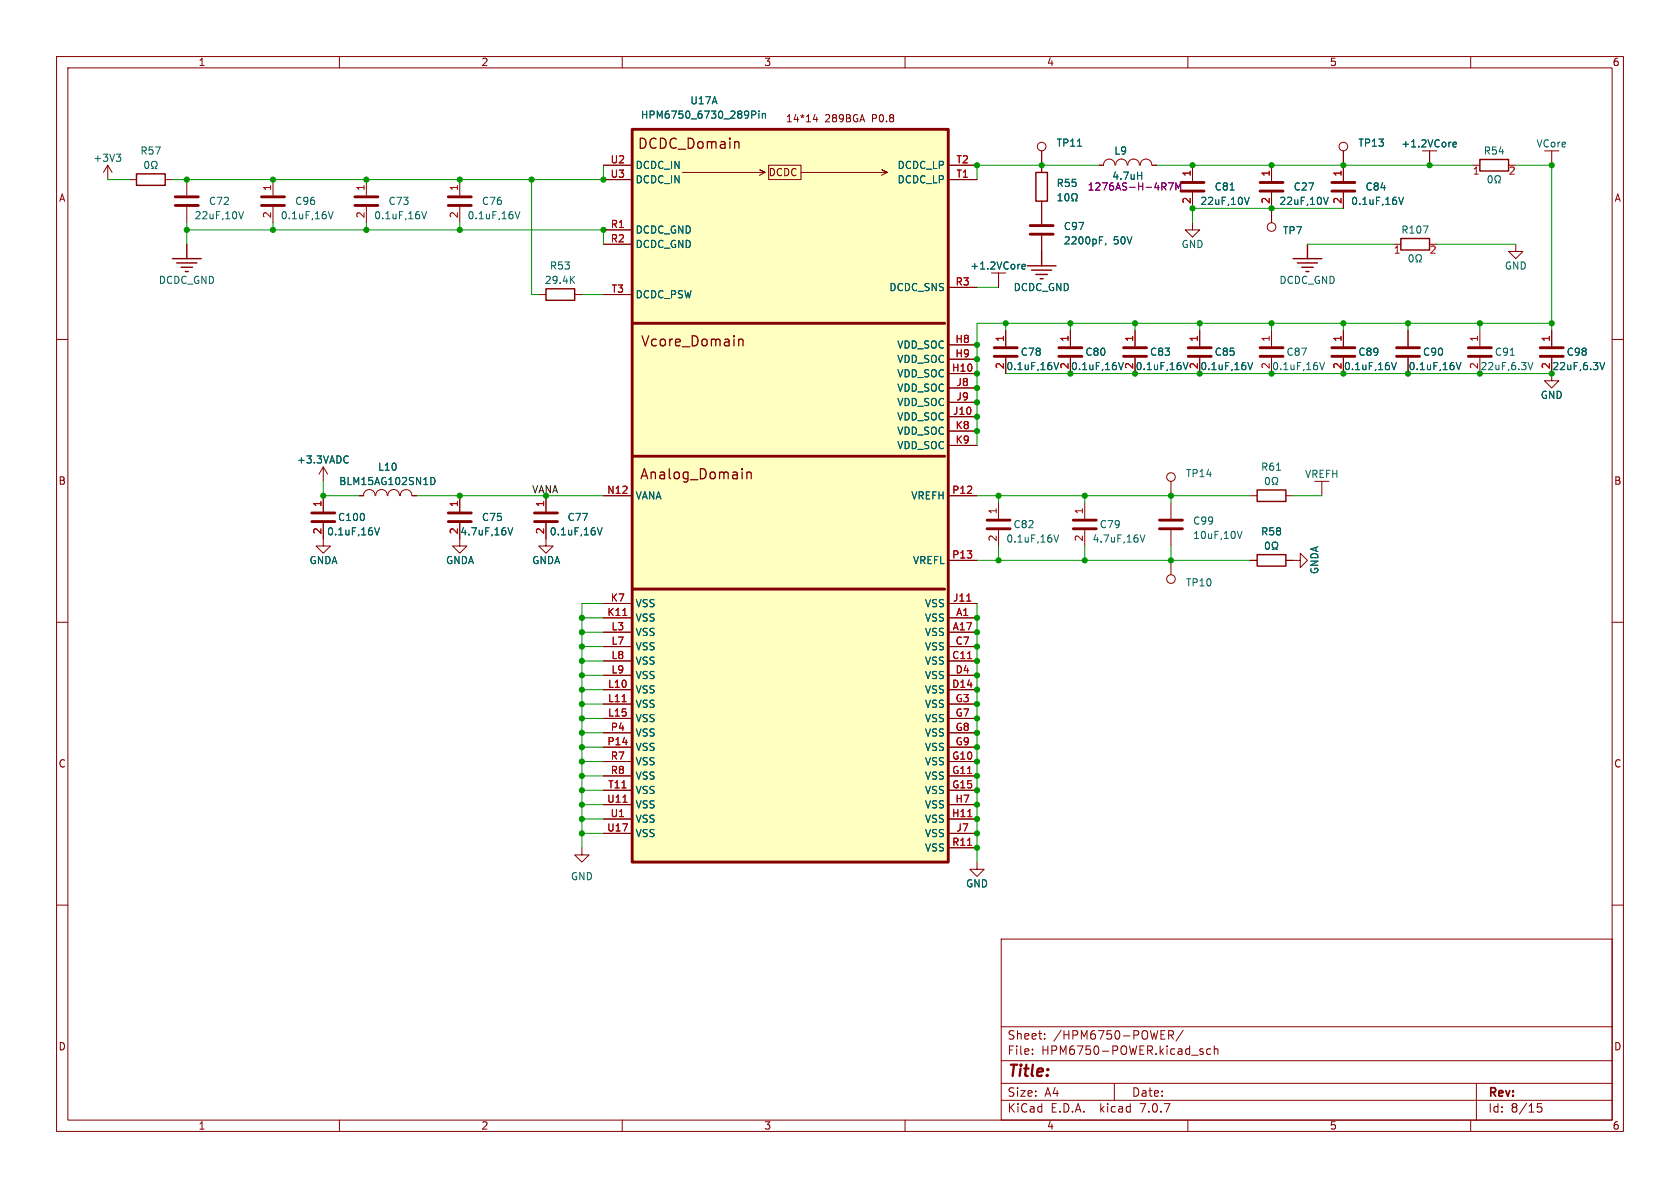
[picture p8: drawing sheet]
<svg xmlns="http://www.w3.org/2000/svg" width="297mm" height="210mm" viewBox="0 0 297 210" stroke-linecap="round" stroke-linejoin="round" font-family="sans-serif">
<g fill="none" stroke="#840000" stroke-width=".18">
<path d="M10 10h277v190h-277zM12 12h273v186h-273zM60 10v2M110 10v2M160 10v2M210 10v2M260 10v2M19 29.2l-.7 1.3M19 29.2v2.6M19 29.2l.8 1.3M22.9 31.8h1.2M29.2 31.8h1.3"/>
<path d="M33 31.8v2.7M33 36.6v2.8M48.3 31.8v2.7M48.3 36.6v2.8M64.8 31.8v2.7M64.8 36.6v2.8M81.3 31.8v2.7M81.3 36.6v2.8M106.7 29.2h5.1M106.7 31.8h5.1M120.6 30.5h14.7l-1.1-.5 1.1 .5-1.1 .5M135.9 29.2h5.7v2.6h-5.7z"/>
<path d="M141.6 30.5h15.2l-1-.5 1 .5-1 .5M144.1 20.2l-.3 .9h.8M144.4 20.7v.8M167.6 29.2h5.1M167.6 31.8h5.1M184.1 26.7v3.8M184.1 35.6v4M194.3 29.2h.8a1.01 1.01 0 0 1 1-1.1 1.01 1.01 0 0 1 1 1.1M197.3 29.2a1.01 1.01 0 0 1 1-1.1 1.01 1.01 0 0 1 1 1.1M199.4 29.2a1.02 1.02 0 0 1 1-1.1 1.02 1.02 0 0 1 1 1.1M201.6 29.2a1.01 1.01 0 0 1 1-1.1 1.01 1.01 0 0 1 1 1.1M203.7 29.2h.8"/>
<path d="M210.8 39.4v1.2h1.3l-1.3 1.3-1.3-1.3h1.3M210.8 29.2v2.8M210.8 34v2.8M224.8 29.2v2.8M224.8 34v5.4M237.5 26.7v5.3M237.5 34v2.8M252.7 26.7v2.5M260.3 29.2h1.3M266.7 29.2h1.3M274.3 26.7v2.5M10 60h2"/>
<path d="M95.2 52.1h1.3M101.6 52.1h1.3M106.7 43.2h5.1M106.7 52.1h5.1M106.7 40.6h5.1M167.6 50.8h5.1M176.5 48.3v2.5M177.8 58.4v2.8M184.1 41.7v2.8M189.2 58.4v2.8M200.7 58.4v2.8M212.1 58.4v2.8"/>
<path d="M224.8 58.4v2.8M237.5 58.4v2.8M246.4 43.2h1.2M248.9 58.4v2.8M252.7 43.2h1.3M261.6 58.4v2.8M268 43.2v1.3h1.2l-1.2 1.2-1.3-1.2h1.3M274.3 58.4v2.8M285 60h2M167.6 66h5.1M167.6 61h5.1M167.6 63.5h5.1"/>
<path d="M167.6 73.7h5.1M167.6 68.6h5.1M167.6 71.1h5.1M167.6 76.2h5.1M167.6 78.7h5.1M177.8 63.2v2.8M189.2 63.2v2.8M200.7 63.2v2.8M212.1 63.2v2.8M224.8 63.2v2.8M237.5 63.2v2.8M248.9 63.2v2.8"/>
<path d="M261.6 63.2v2.8M274.3 63.2v4.1h1.3l-1.3 1.3-1.3-1.3h1.3M57.1 92.5v4h1.3l-1.3 1.3-1.2-1.3h1.2M57.1 82.6l-.7 1.2M57.1 82.6v2.5M57.1 87.6v2.8M57.1 82.6l.8 1.2M63.5 87.6h.8M64.3 87.6a1.01 1.01 0 0 1 1-1.1 1.01 1.01 0 0 1 1 1.1M66.4 87.6a1.01 1.01 0 0 1 1-1.1 1.01 1.01 0 0 1 1.1 1.1M68.6 87.6a1.02 1.02 0 0 1 1-1.1 1.02 1.02 0 0 1 1 1.1M70.8 87.6a1.01 1.01 0 0 1 1-1 1.01 1.01 0 0 1 1 1"/>
<path d="M72.9 87.6h.8M81.3 92.5v4h1.2l-1.2 1.3-1.3-1.3h1.3M81.3 87.6v2.8M96.5 92.5v4h1.3l-1.3 1.3-1.3-1.3h1.3M96.5 87.6v2.8M106.7 87.6h5.1M167.6 99.1h5.1M167.6 87.6h5.1M176.5 88.9v2.8M176.5 93.7v2.8M191.8 88.9v2.8M191.8 93.7v2.8"/>
<path d="M207 85.1v2.5M207 88.9v2.8M207 93.7v2.8M207 99.1v2.5M221 99.1h1.2M221 87.6h1.2M227.3 99.1h2.6v-1.3l1.2 1.3-1.2 1.2v-1.2M227.3 87.6h1.3M233.7 85.1v2.5M10 110h2M106.7 109.2h5.1M106.7 111.8h5.1"/>
<path d="M106.7 116.8h5.1M106.7 114.3h5.1M106.7 119.4h5.1M106.7 106.7h5.1M167.6 109.2h5.1M167.6 111.8h5.1M167.6 116.8h5.1M167.6 114.3h5.1M167.6 119.4h5.1M167.6 106.7h5.1M285 110h2M106.7 121.9h5.1"/>
<path d="M106.7 134.6h5.1M106.7 137.2h5.1M106.7 139.7h5.1M106.7 124.5h5.1M106.7 127h5.1M106.7 129.5h5.1M106.7 132.1h5.1M167.6 121.9h5.1M167.6 134.6h5.1M167.6 137.2h5.1M167.6 139.7h5.1M167.6 124.5h5.1"/>
<path d="M167.6 127h5.1M167.6 129.5h5.1M167.6 132.1h5.1M10 160h2M102.9 149.9v1.2h1.2l-1.2 1.3-1.3-1.3h1.3M106.7 144.8h5.1M106.7 142.2h5.1M106.7 147.3h5.1M167.6 144.8h5.1M167.6 142.2h5.1M167.6 147.3h5.1M167.6 149.9h5.1"/>
<path d="M172.7 152.4v1.3h1.3l-1.3 1.2-1.3-1.2h1.3M285 160h2M177 166h108v32h-108zM60 198v2M110 198v2M160 198v2M177 194.5h108M177 191.5h108M177 187.5h108M177 181.5h108M182.5 186.3v.1M182.5 185.5v.1"/>
<path d="M184.7 183.6v.1M184.7 182.8v.1M197 191.5v3M206.6 183l.7-.1 .2-.2-.1-.4-.2-.1h-.6v1.5M207 183l.5 .7M209.2 182.1l-1.3 2M210 198v2M212.3 185.9l.4 .1v.2l-.2 .2h-.3M212.3 185.4l.4 .1M214 185.5l-.4-.1-.3 .3v.4l.2 .2h.5M214.7 185.5l.2-.1 .3 .1 .1 .9M214.7 184.9v1.5"/>
<path d="M260 198v2M261 191.5v6.5M272.5 195.1h-.7l-.1 .7 .3-.1h.5l.1 .3-.1 .5-.2 .1-.6-.1"/>
<circle cx="184.1" cy="25.9" r=".76"/>
<circle cx="237.5" cy="25.9" r=".76"/>
<circle cx="224.8" cy="40.1" r=".76"/>
<circle cx="207" cy="84.3" r=".76"/>
<circle cx="207" cy="102.4" r=".76"/>
</g>
<g fill="none" stroke="#840000" stroke-width=".51">
<path d="M31 36.3h4.1M31 34.8h4.1M46.2 36.3h4.1M46.2 34.8h4.1M62.7 36.3h4.1M62.7 34.8h4.1M79.2 36.3h4.1M79.2 34.8h4.1M111.8 22.9h55.8v129.5h-55.8zM182.1 39.9h4.1M208.8 33.8h4.1M208.8 32.3h4.1"/>
<path d="M222.8 33.8h4M222.8 32.3h4M235.5 33.8h4M235.5 32.3h4M111.8 57.2h55.2M182.1 41.4h4.1M175.8 63h4M175.8 61.5h4M187.2 63h4.1M187.2 61.5h4.1M198.6 63h4.1M198.6 61.5h4.1"/>
<path d="M210.1 63h4M210.1 61.5h4M222.8 63h4M222.8 61.5h4M235.5 63h4M235.5 61.5h4M246.9 63h4.1M246.9 61.5h4.1M259.6 63h4.1M259.6 61.5h4.1M272.3 63h4.1M272.3 61.5h4.1"/>
<path d="M55.1 92.2h4.1M55.1 90.7h4.1M79.2 92.2h4.1M79.2 90.7h4.1M94.5 92.2h4.1M94.5 90.7h4.1M111.8 80.6h55.2M174.5 93.5h4.1M174.5 91.9h4.1M189.7 93.5h4.1M189.7 91.9h4.1M205 93.5h4"/>
<path d="M205 91.9h4M111.8 104.1h55.2"/>
</g>
<g fill="none" stroke="#006464" stroke-width=".18">
<path d="M132.9 19.6h.5l.2 .3-.1 .3-.6 .1M134.2 19.6v.2M20.6 27.2h.7l-.4 .5M21.1 27.7l.2 .3v.3l-.2 .2M25.7 28.6l.2-.1a.68 .68 0 0 1 .4 .7 .68 .68 0 0 1-.4 .6l-.2-.1-.1-.4zM26.8 29.8h.3v-.3a.54 .54 0 0 1-.3-.7 .54 .54 0 0 1 .8-.2 .58 .58 0 0 1-.1 .9v.3h.3M42.2 37.4l.4 1.3 .4-1.3M58 37.4l.5 1.3 .4-1.3M74.6 37.4l.4 1.3 .4-1.3M91.1 37.4l.4 1.3 .4-1.3M134.2 20.1v.8M134.8 20.1v.8"/>
<path d="M134.8 20.2l.2-.1h.3v.8M187 35.5h.8M187 34.6l.4-.4v1.3M188.4 34.4l.2-.2a.68 .68 0 0 1 .4 .7 .68 .68 0 0 1-.4 .6l-.2-.1-.1-.4zM189.5 35.5h.3v-.2a.54 .54 0 0 1-.3-.8 .54 .54 0 0 1 .7-.2 .58 .58 0 0 1-.1 1v.2h.3M190.5 25.9h.7M201.1 31h.7M201.8 30.4v1.3M217.5 33.6h.7M220 34.9l.4 1.2 .4-1.2M234 34.9l.4 1.2 .4-1.2M247.3 34.9l.4 1.2 .4-1.2"/>
<path d="M251.6 39.9h.9l-.6 1.3M256.9 25.6l.6-.2-.1-.2-.3-.1-.2 .2v.6h.5M263.2 31.2l.2-.1a.68 .68 0 0 1 .4 .6 .68 .68 0 0 1-.4 .6l-.2-.1-.1-.4zM264.3 32.3h.3v-.2a.54 .54 0 0 1-.3-.8 .54 .54 0 0 1 .8-.2 .58 .58 0 0 1-.2 1v.2h.3M101 49.4l.6 .7M101.6 48.8l-.8 .8M180.7 47.1l.6-.1-.1-.2-.3-.1-.2 .2v.6h.5M194.4 41.9h.6M195.5 43.1l-.1 .2M249.3 45.1l.1-.1a.68 .68 0 0 1 .4 .7 .68 .68 0 0 1-.4 .6 .84 .84 0 0 1-.1-1.2zM250.3 46.3h.3v-.2a.54 .54 0 0 1-.3-.8 .54 .54 0 0 1 .8-.2 .58 .58 0 0 1-.1 1v.2h.3M186.3 64.1l.4 1.2 .5-1.2"/>
<path d="M197.7 64.1l.5 1.2 .4-1.2M209.2 64.1l.4 1.2 .4-1.2M220.6 64.1l.4 1.2 .5-1.2M233.3 64.1l.4 1.2 .5-1.2M246 64.1l.4 1.2 .5-1.2M257.4 64.1l.5 1.2 .4-1.2M267 62.8h.7M270.1 64.1l.5 1.2 .4-1.2M282.8 64.1l.5 1.2 .4-1.2M61.3 80.6l.3 .1M61.6 81.7l-.3 .2M66.2 93.3l.5 1.3 .4-1.3"/>
<path d="M76.2 84.4a.64 .64 0 0 1 .7 .6 .64 .64 0 0 1-.7 .7M89.8 93.3l.4 1.3 .4-1.3M105.6 93.3l.4 1.3 .4-1.3M186.3 94.6l.4 1.2 .5-1.2M201.6 94.6l.4 1.2 .4-1.2M218.7 93.9l.5 1.3 .4-1.3M223.9 95.9l.1-.1a.68 .68 0 0 1 .4 .7 .68 .68 0 0 1-.4 .6 .84 .84 0 0 1-.1-1.2zM223.9 84.5l.1-.1a.68 .68 0 0 1 .4 .6 .68 .68 0 0 1-.4 .7 .84 .84 0 0 1-.1-1.2zM224.9 97.1h.3v-.2a.54 .54 0 0 1-.3-.8 .54 .54 0 0 1 .8-.2 .58 .58 0 0 1-.1 1v.2h.3M224.9 85.7h.3v-.3a.54 .54 0 0 1-.3-.7 .54 .54 0 0 1 .8-.2 .58 .58 0 0 1-.1 .9v.3h.3M225.7 83.1h.7"/>
</g>
<path d="M206.6 32.3h.8l-.5 1.3M207.9 33.6v-1.3l.4 .9 .4-.9v1.3" fill="none" stroke="#840084" stroke-width=".18"/>
<g fill="none" stroke="#840000" stroke-width=".25">
<path d="M24.1 30.7h5.1v2.1h-5.1zM183.1 30.5h2.1v5.1h-2.1zM261.6 28.2h5.1v2h-5.1zM30.5 45.7h5.1M31.2 46.5h3.6M32 47.2h2M32.8 48h.5M33 43.2v2.5M96.5 51.1h5.1v2h-5.1zM181.6 47h5.1M182.4 47.8h3.5M183.1 48.5h2.1"/>
<path d="M183.9 49.3h.5M184.1 44.5v2.5M228.6 45.7h5.1M229.4 46.5h3.5M230.1 47.2h2.1M230.9 48h.5M231.1 43.2v2.5M247.6 42.2h5.1v2h-5.1zM222.2 98h5.1v2.1h-5.1zM222.2 86.6h5.1v2h-5.1z"/>
</g>
<path d="M111.8 22.9h55.8v129.5h-55.8z" fill="#ffffc2" stroke="#ffffc2" stroke-width=".18"/>
<path d="M130.1 25l.5 .1v.2v.9M130.6 60v1.1M130.6 60.1a.44 .44 0 0 1 .8 .1v.9M132 83.4v1.2M132 83.6a.44 .44 0 0 1 .8 .1v.9" fill="none" stroke="#840000" stroke-width=".22"/>
<path d="M110.1 108.8h.7M170.9 106.3h.7M171.1 116.4h.7M110 124h.7M110.1 141.8h.8M171.1 149.4h.7M171.1 144.4h.7" fill="none" stroke="#a90000" stroke-width=".18"/>
<g fill="none" stroke="#009600" stroke-width=".18">
<path d="M19 31.8h3.9M33 39.4v3.8M48.3 39.4v1.2M64.8 39.4v1.2M81.3 39.4v1.2M94 31.8v20.3h1.2M106.7 29.2v2.6h-76.2M194.3 29.2h-21.6v2.6M204.5 29.2h55.8M237.5 36.8h-26.7v2.6M268 29.2h6.3v29.2M33 40.6h73.7v2.6"/>
<path d="M102.9 52.1h3.8M172.7 50.8h3.8M177.8 57.2v1.2M189.2 57.2v1.2M200.7 57.2v1.2M212.1 57.2v1.2M224.8 57.2v1.2M231.1 43.2h15.3M237.5 57.2v1.2M248.9 57.2v1.2M254 43.2h14M261.6 57.2v1.2"/>
<path d="M274.3 57.2h-101.6v21.5M177.8 66h96.5M57.1 85.1v2.5h6.4M73.7 87.6h33M172.7 99.1h48.3M172.7 87.6h48.3M176.5 87.6v1.3M176.5 96.5v2.6M191.8 87.6v1.3M191.8 96.5v2.6M207 87.6v1.3M207 96.5v2.6"/>
<path d="M228.6 87.6h5.1M102.9 109.2h3.8M102.9 114.3h3.8M102.9 111.8h3.8M102.9 116.8h3.8M102.9 119.4h3.8M106.7 106.7h-3.8v43.2M172.7 106.7v45.7M102.9 121.9h3.8M102.9 124.5h3.8M102.9 137.2h3.8M102.9 139.7h3.8"/>
<path d="M102.9 129.5h3.8M102.9 127h3.8M102.9 134.6h3.8M102.9 132.1h3.8M102.9 144.8h3.8M102.9 147.3h3.8M102.9 142.2h3.8"/>
</g>
<g fill="#009600" stroke="#009600" stroke-width=".18">
<circle cx="237.5" cy="57.2" r=".46"/>
<circle cx="248.9" cy="57.2" r=".46"/>
<circle cx="224.8" cy="29.2" r=".46"/>
<circle cx="237.5" cy="29.2" r=".46"/>
<circle cx="224.8" cy="36.8" r=".46"/>
<circle cx="172.7" cy="127" r=".46"/>
<circle cx="172.7" cy="129.5" r=".46"/>
<circle cx="172.7" cy="124.5" r=".46"/>
<circle cx="172.7" cy="111.8" r=".46"/>
<circle cx="172.7" cy="114.3" r=".46"/>
<circle cx="207" cy="99.1" r=".46"/>
<circle cx="176.5" cy="99.1" r=".46"/>
<circle cx="191.8" cy="99.1" r=".46"/>
<circle cx="207" cy="87.6" r=".46"/>
<circle cx="191.8" cy="87.6" r=".46"/>
<circle cx="172.7" cy="109.2" r=".46"/>
<circle cx="172.7" cy="116.8" r=".46"/>
<circle cx="172.7" cy="121.9" r=".46"/>
<circle cx="172.7" cy="119.4" r=".46"/>
<circle cx="172.7" cy="73.7" r=".46"/>
<circle cx="176.5" cy="87.6" r=".46"/>
<circle cx="172.7" cy="76.2" r=".46"/>
<circle cx="177.8" cy="57.2" r=".46"/>
<circle cx="172.7" cy="61" r=".46"/>
<circle cx="172.7" cy="68.6" r=".46"/>
<circle cx="172.7" cy="66" r=".46"/>
<circle cx="200.7" cy="57.2" r=".46"/>
<circle cx="172.7" cy="63.5" r=".46"/>
<circle cx="210.8" cy="29.2" r=".46"/>
<circle cx="210.8" cy="36.8" r=".46"/>
<circle cx="189.2" cy="57.2" r=".46"/>
<circle cx="172.7" cy="71.1" r=".46"/>
<circle cx="224.8" cy="57.2" r=".46"/>
<circle cx="212.1" cy="57.2" r=".46"/>
<circle cx="184.1" cy="29.2" r=".46"/>
<circle cx="172.7" cy="29.2" r=".46"/>
<circle cx="252.7" cy="29.2" r=".46"/>
<circle cx="274.3" cy="29.2" r=".46"/>
<circle cx="261.6" cy="57.2" r=".46"/>
<circle cx="274.3" cy="57.2" r=".46"/>
<circle cx="94" cy="31.8" r=".46"/>
<circle cx="106.7" cy="31.8" r=".46"/>
<circle cx="102.9" cy="109.2" r=".46"/>
<circle cx="102.9" cy="111.8" r=".46"/>
<circle cx="106.7" cy="40.6" r=".46"/>
<circle cx="96.5" cy="87.6" r=".46"/>
<circle cx="102.9" cy="121.9" r=".46"/>
<circle cx="102.9" cy="124.5" r=".46"/>
<circle cx="102.9" cy="119.4" r=".46"/>
<circle cx="102.9" cy="137.2" r=".46"/>
<circle cx="102.9" cy="139.7" r=".46"/>
<circle cx="102.9" cy="127" r=".46"/>
<circle cx="102.9" cy="129.5" r=".46"/>
<circle cx="102.9" cy="132.1" r=".46"/>
<circle cx="102.9" cy="116.8" r=".46"/>
<circle cx="102.9" cy="114.3" r=".46"/>
<circle cx="102.9" cy="134.6" r=".46"/>
<circle cx="172.7" cy="134.6" r=".46"/>
<circle cx="172.7" cy="137.2" r=".46"/>
<circle cx="172.7" cy="139.7" r=".46"/>
<circle cx="102.9" cy="147.3" r=".46"/>
<circle cx="172.7" cy="147.3" r=".46"/>
<circle cx="172.7" cy="144.8" r=".46"/>
<circle cx="172.7" cy="142.2" r=".46"/>
<circle cx="102.9" cy="142.2" r=".46"/>
<circle cx="102.9" cy="144.8" r=".46"/>
<circle cx="172.7" cy="132.1" r=".46"/>
<circle cx="172.7" cy="149.9" r=".46"/>
<circle cx="57.1" cy="87.6" r=".46"/>
<circle cx="48.3" cy="40.6" r=".46"/>
<circle cx="81.3" cy="40.6" r=".46"/>
<circle cx="64.8" cy="31.8" r=".46"/>
<circle cx="81.3" cy="31.8" r=".46"/>
<circle cx="48.3" cy="31.8" r=".46"/>
<circle cx="33" cy="40.6" r=".46"/>
<circle cx="33" cy="31.8" r=".46"/>
<circle cx="64.8" cy="40.6" r=".46"/>
<circle cx="81.3" cy="87.6" r=".46"/>
</g>
<text font-size="2.8" fill="#840000" x="178" y="190.9">Title:</text>
<g font-size="2.5" fill="#840000">
<text x="112.6" y="26.6">DCDC_Domain</text>
<text x="113.2" y="61.5">Vcore_Domain</text>
<text x="113" y="85">Analog_Domain</text>
</g>
<g font-size="2.1" fill="#840000">
<text x="178" y="184">Sheet:</text>
<text x="186.2" y="184">/HPM6750-POWER/</text>
<text x="178" y="186.7">File:</text>
<text x="184.1" y="186.7">HPM6750-POWER.kicad_sch</text>
<text x="178" y="196.9">KiCad</text>
<text x="178" y="194.1">Size:</text>
<text x="184.7" y="194.1">A4</text>
<text x="185.7" y="196.9">E.D.A.</text>
<text x="194.6" y="196.9">kicad</text>
<text x="200" y="194.1">Date:</text>
<text x="201.8" y="196.9">7.0.7</text>
<text x="263" y="194.3">Rev:</text>
<text x="263" y="196.9">Id:</text>
<text x="267.1" y="196.9">8/15</text>
</g>
<g font-size="1.8" fill="#840000">
<text x="35" y="11.9">1</text>
<text x="85" y="11.9">2</text>
<text x="135" y="11.9">3</text>
<text x="185" y="11.9">4</text>
<text x="235" y="11.9">5</text>
<text x="285" y="11.9">6</text>
<text x="138.8" y="21.8">14*14</text>
<text x="145.8" y="21.8">289BGA</text>
<text x="154.3" y="21.8">P0.8</text>
<text x="10.3" y="35.9">A</text>
<text x="135.8" y="31.4">DCDC</text>
<text x="285.3" y="35.9">A</text>
<text x="10.3" y="85.9">B</text>
<text x="285.3" y="85.9">B</text>
<text x="10.3" y="135.9">C</text>
<text x="285.3" y="135.9">C</text>
<text x="10.3" y="185.9">D</text>
<text x="285.3" y="185.9">D</text>
<text x="35" y="199.9">1</text>
<text x="85" y="199.9">2</text>
<text x="135" y="199.9">3</text>
<text x="185" y="199.9">4</text>
<text x="235" y="199.9">5</text>
<text x="285" y="199.9">6</text>
</g>
<g font-size="1.8" fill="#006464">
<text x="113.2" y="21.2">HPM6750_6730_289Pin</text>
<text x="121.9" y="18.6">U17A</text>
<text x="16.4" y="28.8">+3V3</text>
<text x="24.7" y="27.5">R57</text>
<text x="186.7" y="26.1">TP11</text>
<text x="196.9" y="27.5">L9</text>
<text x="240" y="26.1">TP13</text>
<text x="247.6" y="26.3">+1.2VCore</text>
<text x="262.2" y="27.5">R54</text>
<text x="271.5" y="26.3">VCore</text>
<text x="112.3" y="30.1">DCDC_IN</text>
<text x="112.3" y="32.6">DCDC_IN</text>
<text x="158.6" y="32.6">DCDC_LP</text>
<text x="158.6" y="30.1">DCDC_LP</text>
<text x="186.7" y="33.2">R55</text>
<text x="214.6" y="33.9">C81</text>
<text x="228.6" y="33.9">C27</text>
<text x="241.3" y="33.9">C84</text>
<text x="34.3" y="39">22uF,10V</text>
<text x="36.8" y="36.4">C72</text>
<text x="49.5" y="39">0.1uF,16V</text>
<text x="52.1" y="36.4">C96</text>
<text x="66" y="39">0.1uF,16V</text>
<text x="68.6" y="36.4">C73</text>
<text x="82.6" y="39">0.1uF,16V</text>
<text x="85.1" y="36.4">C76</text>
<text x="112.3" y="41.5">DCDC_GND</text>
<text x="188" y="40.9">C97</text>
<text x="212.1" y="36.4">22uF,10V</text>
<text x="226.1" y="36.4">22uF,10V</text>
<text x="226.7" y="41.6">TP7</text>
<text x="238.8" y="36.4">0.1uF,16V</text>
<text x="247.6" y="41.5">R107</text>
<text x="97.1" y="47.9">R53</text>
<text x="112.3" y="44">DCDC_GND</text>
<text x="171.4" y="47.9">+1.2VCore</text>
<text x="188" y="43.4">2200pF,</text>
<text x="196.8" y="43.4">50V</text>
<text x="208.8" y="44">GND</text>
<text x="265.9" y="47.9">GND</text>
<text x="28" y="50.4">DCDC_GND</text>
<text x="96.2" y="50.4">29.4K</text>
<text x="112.3" y="52.9">DCDC_PSW</text>
<text x="157.1" y="51.7">DCDC_SNS</text>
<text x="179.1" y="51.7">DCDC_GND</text>
<text x="226.1" y="50.4">DCDC_GND</text>
<text x="158.5" y="61.8">VDD_SOC</text>
<text x="158.5" y="64.4">VDD_SOC</text>
<text x="177.8" y="65.6">0.1uF,16V</text>
<text x="180.3" y="63.1">C78</text>
<text x="191.8" y="63.1">C80</text>
<text x="203.2" y="63.1">C83</text>
<text x="214.6" y="63.1">C85</text>
<text x="224.5" y="65.3" transform="rotate(-90 224.5 65.3)">2</text>
<text x="227.3" y="63.1">C87</text>
<text x="240" y="63.1">C89</text>
<text x="251.5" y="63.1">C90</text>
<text x="264.2" y="63.1">C91</text>
<text x="276.9" y="63.1">C98</text>
<text x="158.5" y="66.9">VDD_SOC</text>
<text x="158.5" y="69.4">VDD_SOC</text>
<text x="158.5" y="72">VDD_SOC</text>
<text x="272.3" y="70.7">GND</text>
<text x="158.5" y="74.5">VDD_SOC</text>
<text x="158.5" y="77.1">VDD_SOC</text>
<text x="52.4" y="82.1">+3.3VADC</text>
<text x="66.7" y="83.4">L10</text>
<text x="158.5" y="79.6">VDD_SOC</text>
<text x="222.8" y="83.4">R61</text>
<text x="59.9" y="86">BLM15AG102SN1D</text>
<text x="112.3" y="88.5">VANA</text>
<text x="161" y="88.5">VREFH</text>
<text x="209.6" y="84.6">TP14</text>
<text x="230.6" y="84.7">VREFH</text>
<text x="57.7" y="94.8">0.1uF,16V</text>
<text x="59.7" y="92.3">C100</text>
<text x="81.3" y="94.8">4.7uF,16V</text>
<text x="85.1" y="92.3">C75</text>
<text x="97.1" y="94.8">0.1uF,16V</text>
<text x="100.2" y="92.3">C77</text>
<text x="179.1" y="93.6">C82</text>
<text x="194.3" y="93.6">C79</text>
<text x="210.8" y="92.9">C99</text>
<text x="210.8" y="95.5">10uF,10V</text>
<text x="222.8" y="94.8">R58</text>
<text x="54.6" y="99.9">GNDA</text>
<text x="78.7" y="99.9">GNDA</text>
<text x="94" y="99.9">GNDA</text>
<text x="161.3" y="99.9">VREFL</text>
<text x="177.8" y="96.1">0.1uF,16V</text>
<text x="193" y="96.1">4.7uF,16V</text>
<text x="233.3" y="101.6" transform="rotate(-90 233.3 101.6)">GNDA</text>
<text x="112.3" y="107.5">VSS</text>
<text x="163.4" y="107.5">VSS</text>
<text x="209.6" y="103.9">TP10</text>
<text x="112.3" y="110.1">VSS</text>
<text x="112.3" y="112.6">VSS</text>
<text x="163.4" y="110.1">VSS</text>
<text x="163.4" y="112.6">VSS</text>
<text x="112.3" y="115.2">VSS</text>
<text x="112.3" y="117.7">VSS</text>
<text x="163.4" y="117.7">VSS</text>
<text x="163.4" y="115.2">VSS</text>
<text x="112.3" y="122.8">VSS</text>
<text x="112.3" y="125.3">VSS</text>
<text x="112.3" y="120.2">VSS</text>
<text x="163.4" y="122.8">VSS</text>
<text x="163.4" y="120.2">VSS</text>
<text x="163.4" y="125.3">VSS</text>
<text x="112.3" y="127.9">VSS</text>
<text x="112.3" y="130.4">VSS</text>
<text x="163.4" y="127.9">VSS</text>
<text x="163.4" y="130.4">VSS</text>
<text x="112.3" y="132.9">VSS</text>
<text x="112.3" y="135.5">VSS</text>
<text x="163.4" y="135.5">VSS</text>
<text x="163.4" y="132.9">VSS</text>
<text x="112.3" y="138">VSS</text>
<text x="112.3" y="140.6">VSS</text>
<text x="112.3" y="143.1">VSS</text>
<text x="163.4" y="138">VSS</text>
<text x="163.4" y="140.6">VSS</text>
<text x="163.4" y="143.1">VSS</text>
<text x="112.3" y="145.6">VSS</text>
<text x="112.3" y="148.2">VSS</text>
<text x="163.4" y="145.6">VSS</text>
<text x="163.4" y="148.2">VSS</text>
<text x="100.8" y="155.8">GND</text>
<text x="163.4" y="150.7">VSS</text>
<text x="170.7" y="157.1">GND</text>
</g>
<g font-size="1.8" fill="#a90000">
<text x="107.8" y="29">U2</text>
<text x="169" y="29">T2</text>
<text x="48" y="33.9" transform="rotate(-90 48 33.9)">1</text>
<text x="64.5" y="33.9" transform="rotate(-90 64.5 33.9)">1</text>
<text x="81" y="33.9" transform="rotate(-90 81 33.9)">1</text>
<text x="107.8" y="31.5">U3</text>
<text x="169" y="31.5">T1</text>
<text x="210.6" y="31.3" transform="rotate(-90 210.6 31.3)">1</text>
<text x="224.5" y="31.3" transform="rotate(-90 224.5 31.3)">1</text>
<text x="237.2" y="31.3" transform="rotate(-90 237.2 31.3)">1</text>
<text x="260.3" y="31.2">1</text>
<text x="266.6" y="31.2">2</text>
<text x="48" y="38.7" transform="rotate(-90 48 38.7)">2</text>
<text x="64.5" y="38.7" transform="rotate(-90 64.5 38.7)">2</text>
<text x="81" y="38.7" transform="rotate(-90 81 38.7)">2</text>
<text x="107.9" y="40.4">R1</text>
<text x="210.6" y="36.1" transform="rotate(-90 210.6 36.1)">2</text>
<text x="224.5" y="36.1" transform="rotate(-90 224.5 36.1)">2</text>
<text x="237.2" y="36.1" transform="rotate(-90 237.2 36.1)">2</text>
<text x="107.9" y="42.9">R2</text>
<text x="246.3" y="45.2">1</text>
<text x="252.7" y="45.2">2</text>
<text x="108" y="51.8">T3</text>
<text x="168.8" y="50.5">R3</text>
<text x="168.2" y="65.8">H10</text>
<text x="168.8" y="60.7">H8</text>
<text x="168.8" y="63.2">H9</text>
<text x="177.5" y="65.3" transform="rotate(-90 177.5 65.3)">2</text>
<text x="177.5" y="60.5" transform="rotate(-90 177.5 60.5)">1</text>
<text x="189" y="65.3" transform="rotate(-90 189 65.3)">2</text>
<text x="189" y="60.5" transform="rotate(-90 189 60.5)">1</text>
<text x="200.4" y="65.3" transform="rotate(-90 200.4 65.3)">2</text>
<text x="200.4" y="60.5" transform="rotate(-90 200.4 60.5)">1</text>
<text x="211.8" y="65.3" transform="rotate(-90 211.8 65.3)">2</text>
<text x="211.8" y="60.5" transform="rotate(-90 211.8 60.5)">1</text>
<text x="224.5" y="60.5" transform="rotate(-90 224.5 60.5)">1</text>
<text x="237.2" y="65.3" transform="rotate(-90 237.2 65.3)">2</text>
<text x="237.2" y="60.5" transform="rotate(-90 237.2 60.5)">1</text>
<text x="261.4" y="65.3" transform="rotate(-90 261.4 65.3)">2</text>
<text x="261.4" y="60.5" transform="rotate(-90 261.4 60.5)">1</text>
<text x="274.1" y="65.3" transform="rotate(-90 274.1 65.3)">2</text>
<text x="274.1" y="60.5" transform="rotate(-90 274.1 60.5)">1</text>
<text x="169" y="68.3">J8</text>
<text x="169" y="70.9">J9</text>
<text x="168.4" y="73.4">J10</text>
<text x="168.8" y="75.9">K8</text>
<text x="168.8" y="78.5">K9</text>
<text x="56.9" y="89.7" transform="rotate(-90 56.9 89.7)">1</text>
<text x="81" y="89.7" transform="rotate(-90 81 89.7)">1</text>
<text x="96.3" y="89.7" transform="rotate(-90 96.3 89.7)">1</text>
<text x="107.2" y="87.4">N12</text>
<text x="168.2" y="87.4">P12</text>
<text x="56.9" y="94.6" transform="rotate(-90 56.9 94.6)">2</text>
<text x="81" y="94.6" transform="rotate(-90 81 94.6)">2</text>
<text x="96.3" y="94.6" transform="rotate(-90 96.3 94.6)">2</text>
<text x="176.3" y="95.8" transform="rotate(-90 176.3 95.8)">2</text>
<text x="176.3" y="91" transform="rotate(-90 176.3 91)">1</text>
<text x="191.5" y="95.8" transform="rotate(-90 191.5 95.8)">2</text>
<text x="191.5" y="91" transform="rotate(-90 191.5 91)">1</text>
<text x="168.2" y="98.8">P13</text>
<text x="107.9" y="106.4">K7</text>
<text x="168.4" y="106.4">J11</text>
<text x="107.3" y="109">K11</text>
<text x="108" y="111.5">L3</text>
<text x="168.3" y="111.5">A17</text>
<text x="168.9" y="109">A1</text>
<text x="108" y="114">L7</text>
<text x="108" y="116.6">L8</text>
<text x="108" y="119.1">L9</text>
<text x="168.2" y="116.6">C11</text>
<text x="168.8" y="114">C7</text>
<text x="168.8" y="119.1">D4</text>
<text x="107.4" y="121.7">L10</text>
<text x="107.4" y="124.2">L11</text>
<text x="168.2" y="121.7">D14</text>
<text x="168.8" y="124.2">G3</text>
<text x="107.3" y="131.8">P14</text>
<text x="107.4" y="126.7">L15</text>
<text x="107.9" y="129.3">P4</text>
<text x="168.8" y="126.7">G7</text>
<text x="168.8" y="129.3">G8</text>
<text x="168.8" y="131.8">G9</text>
<text x="107.9" y="134.4">R7</text>
<text x="107.9" y="136.9">R8</text>
<text x="168.2" y="134.4">G10</text>
<text x="168.2" y="136.9">G11</text>
<text x="107.2" y="142">U11</text>
<text x="107.4" y="139.4">T11</text>
<text x="168.2" y="139.4">G15</text>
<text x="168.8" y="142">H7</text>
<text x="107.2" y="147.1">U17</text>
<text x="107.8" y="144.5">U1</text>
<text x="168.2" y="144.5">H11</text>
<text x="168.2" y="149.6">R11</text>
<text x="169" y="147.1">J7</text>
</g>
<g font-size="1.8" fill="#840084">
<text x="192.2" y="33.9">1276AS-H-4R7M</text>
<text x="196.5" y="32">4.7uH</text>
</g>
<g font-size="1.8" fill="#009600">
<text x="189.2" y="65.6">0.1uF,16V</text>
<text x="200.7" y="65.6">0.1uF,16V</text>
<text x="212.1" y="65.6">0.1uF,16V</text>
<text x="224.8" y="65.6">0.1uF,16V</text>
<text x="237.5" y="65.6">0.1uF,16V</text>
<text x="248.9" y="65.6">0.1uF,16V</text>
<text x="261.6" y="65.6">22uF,6.3V</text>
<text x="274.3" y="65.6">22uF,6.3V</text>
</g>
<text font-size="1.8" fill="#0f0f0f" x="94" y="87.3">VANA</text>
</svg>
